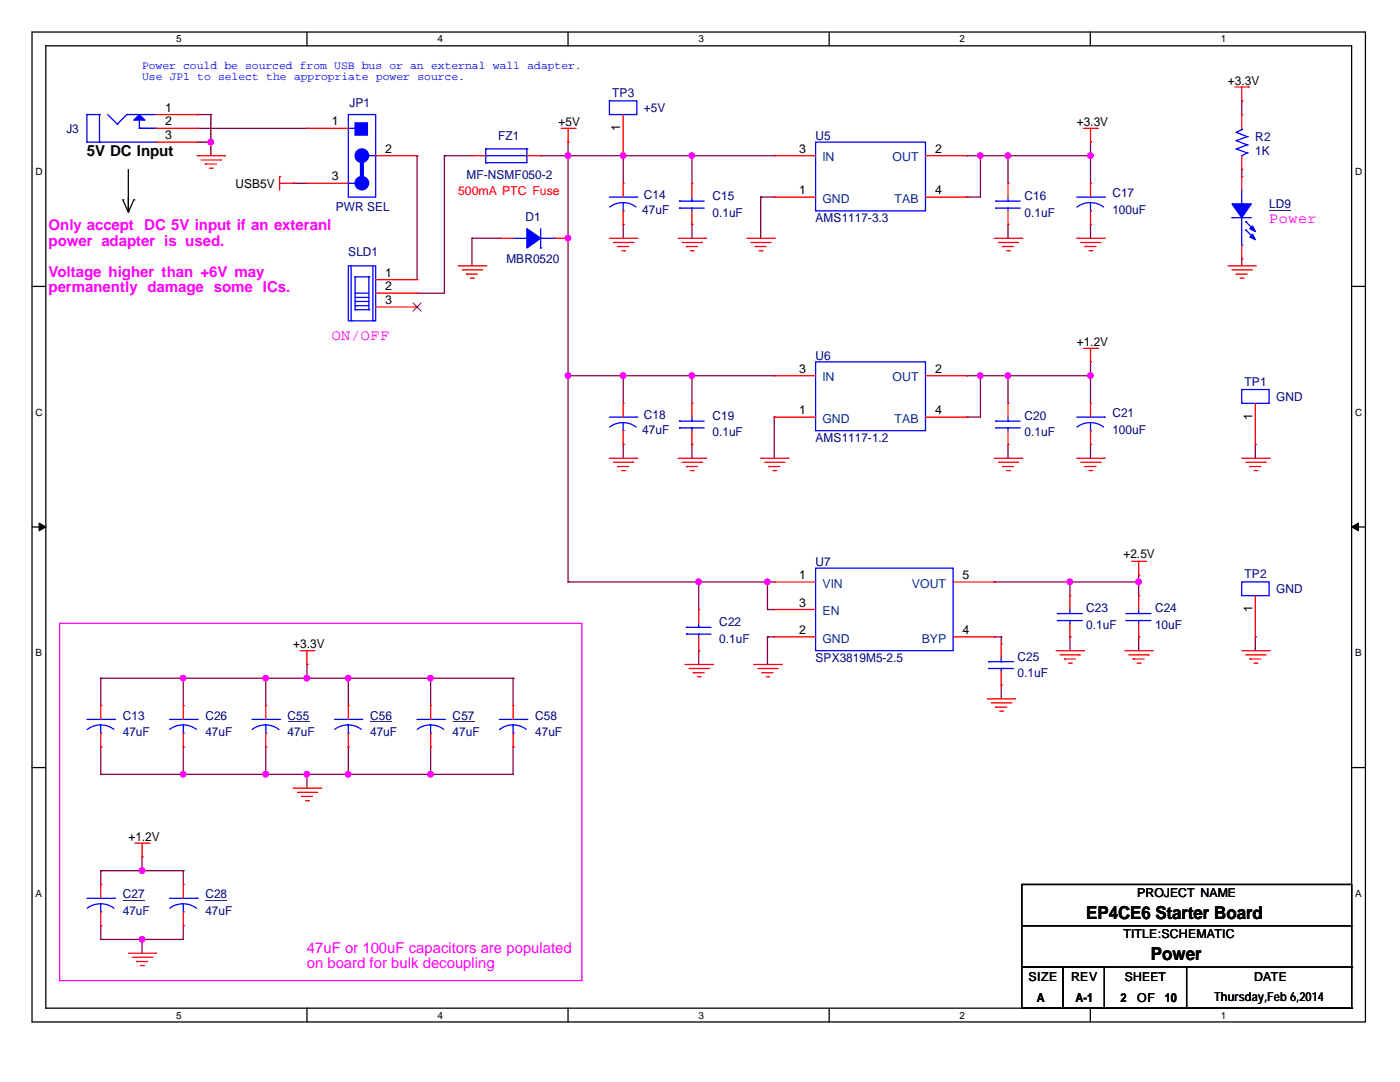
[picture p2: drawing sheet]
<svg xmlns="http://www.w3.org/2000/svg" width="279mm" height="216mm" viewBox="0 0 279 216" stroke-linecap="round" stroke-linejoin="round" font-family="sans-serif">
<path d="M6.4 6.4h266.1v197.5h-266.1zM9.1 9.1h260.6v192.1h-260.6z" fill="none" stroke="#000" stroke-width=".25"/>
<g fill="#fff">
<path d="M35.2 6.6h1.1v2.3h-1.1z"/>
<path d="M35.2 201.4h1.1v2.3h-1.1z"/>
</g>
<path d="M61.3 6.4v2.7M61.3 201.2v2.7" fill="none" stroke="#000" stroke-width=".25"/>
<g fill="#fff">
<path d="M87.3 6.6h1.1v2.3h-1.1z"/>
<path d="M87.3 201.4h1.1v2.3h-1.1z"/>
</g>
<path d="M113.4 6.4v2.7M113.4 201.2v2.7" fill="none" stroke="#000" stroke-width=".25"/>
<g fill="#fff">
<path d="M139.4 6.6h1.1v2.3h-1.1z"/>
<path d="M139.4 201.4h1.1v2.3h-1.1z"/>
</g>
<path d="M165.5 6.4v2.7M165.5 201.2v2.7" fill="none" stroke="#000" stroke-width=".25"/>
<g fill="#fff">
<path d="M191.5 6.6h1.1v2.3h-1.1z"/>
<path d="M191.5 201.4h1.1v2.3h-1.1z"/>
</g>
<path d="M217.6 6.4v2.7M217.6 201.2v2.7" fill="none" stroke="#000" stroke-width=".25"/>
<g fill="#fff">
<path d="M243.6 6.6h1.1v2.3h-1.1z"/>
<path d="M243.6 201.4h1.1v2.3h-1.1z"/>
<path d="M7.1 33.1h1.4v2.2h-1.4z"/>
<path d="M270.5 33.1h1.4v2.2h-1.4z"/>
<path d="M7.1 81.1h1.4v2.3h-1.4z"/>
<path d="M270.5 81.1h1.4v2.3h-1.4z"/>
</g>
<path d="M6.4 57.2h2.7M269.7 57.2h2.8" fill="none" stroke="#000" stroke-width=".25"/>
<g fill="#fff">
<path d="M7.1 129.1h1.3v2.3h-1.3z"/>
<path d="M270.5 129.1h1.3v2.3h-1.3z"/>
</g>
<path d="M6.4 105.2h2.7M269.7 105.2h2.8" fill="none" stroke="#000" stroke-width=".25"/>
<g fill="#000" stroke="#000" stroke-width=".2">
<path d="M7.8 104.4l1.3 .8-1.3 .7z" fill-rule="evenodd"/>
<path d="M269.7 105.2l1.4-.8v1.5z" fill-rule="evenodd"/>
</g>
<g fill="#fff">
<path d="M7.1 177.1h1.3v2.3h-1.3z"/>
<path d="M270.5 177.1h1.3v2.3h-1.3z"/>
</g>
<g fill="none" stroke="#000" stroke-width=".25">
<path d="M24.5 39.9h.1M24.5 39.9l1.1 2.4 1.1-2.4M25.6 33.8v8.3M26.7 39.9h.1M25.6 42.1h.1M6.4 153.2h2.7M269.7 153.2h2.8M203.9 176.5h65.8v8.2h-65.8zM203.9 184.7h65.8v8.3h-65.8zM203.9 193h8.2v8.2h-8.2zM212.1 193h8.3v8.2h-8.3zM236.8 193h.1"/>
<path d="M236.8 193v8.2M269.7 193h.1M269.7 193v8.2M220.4 201.2h49.3M269.7 201.2h.1"/>
</g>
<path d="M11.9 124.4h104.2v71.3h-104.2z" fill="none" stroke="#f0f" stroke-width=".25"/>
<g fill="none" stroke="#800040" stroke-width=".25">
<path d="M39.3 28.4h.1M39.3 22.9h.1M39.3 28.4h2.8M39.3 22.9h2.8M39.3 25.6h22M42.1 28.4h.1M42.1 22.9h.1M42.1 22.9v8.2M58.5 36.6h.1M58.5 36.6h2.8M61.3 25.6h.1M83.2 31.1h.1"/>
<path d="M83.2 31.1v24.7M88.7 31.1h.1M88.7 31.1h5.5M88.7 31.1v27.4h-5.5M107.9 31.1h.1M107.9 31.1h46.6M113.4 28.4h.1M113.4 31.1h.1M113.4 28.4v87.7M124.4 31.1h.1M124.4 31.1v5.5M138.1 31.1h.1"/>
<path d="M138.1 31.1v5.5M151.8 39.3h.1M151.8 39.3h2.7M151.8 39.3v8.2M193 39.3h.1M193 31.1h.1M193 31.1h24.6M195.7 31.1h.1M195.7 31.1v8.2h-2.7M201.2 31.1h.1M201.2 31.1v5.5M217.6 31.1h.1"/>
<path d="M217.6 28.4h.1M217.6 28.4v8.2M247.8 20.1h.1M247.8 33.8h.1M247.8 20.1v2.8M247.8 33.8v1.4M83.2 58.5h.1M94.2 47.5h.1M94.2 47.5v5.5M94.2 47.5h5.5M99.7 47.5h.1M113.4 47.5h.1"/>
<path d="M124.4 44.8h.1M124.4 44.8v2.7M138.1 44.8h.1M138.1 44.8v2.7M201.2 44.8h.1M201.2 44.8v2.7M217.6 44.8h.1M217.6 44.8v2.7M247.8 51.6h.1M247.8 51.6v1.4M113.4 75h.1M113.4 75h41.1"/>
<path d="M124.4 75h.1M124.4 75v5.5M138.1 75h.1M138.1 75v5.5M193 75h.1M193 75h24.6M195.7 75h.1M195.7 75v8.2h-2.7M201.2 75h.1M201.2 75v5.5M217.6 75h.1M217.6 72.2h.1"/>
<path d="M217.6 72.2v8.3M124.4 88.7h.1M124.4 88.7v2.7M138.1 88.7h.1M138.1 88.7v2.7M154.5 83.2h.1M154.5 83.2v8.2M193 83.2h.1M201.2 88.7h.1M201.2 88.7v2.7M217.6 88.7h.1M217.6 88.7v2.7"/>
<path d="M250.5 88.7h.1M250.5 88.7v2.7M113.4 116.1h.1M113.4 116.1h41.1M139.4 116.1h.1M139.4 116.1v5.5M153.2 116.1h.1M153.2 116.1v5.5M198.4 116.1h.1M198.4 116.1h28.8M213.5 116.1h.1M213.5 116.1v2.8"/>
<path d="M227.2 114.8h.1M227.2 116.1h.1M227.2 114.8v4.1M20.1 135.3h.1M20.1 135.3v5.5M20.1 135.3h82.3M36.6 135.3h.1M36.6 135.3v5.5M53 135.3h.1M53 135.3v5.5M61.3 135.3h.1M61.3 132.6h.1"/>
<path d="M61.3 132.6v2.7M69.5 135.3h.1M69.5 135.3v5.5M85.9 135.3h.1M85.9 135.3v5.5M102.4 135.3h.1M102.4 135.3v5.5M139.4 129.8h.1M139.4 129.8v2.8M153.2 127.1h.1M153.2 121.6h.1M153.2 127.1v5.5"/>
<path d="M153.2 121.6h1.3M153.2 127.1h1.3M198.4 127.1h.1M198.4 127.1h1.4M199.8 136.7h.1M199.8 127.1h.1M199.8 127.1v1.4M199.8 136.7v2.7M213.5 127.1h.1M213.5 127.1v2.7M227.2 127.1h.1M227.2 127.1v2.7"/>
<path d="M250.5 127.1h.1M250.5 127.1v2.7M20.1 149.1h.1M20.1 154.5h.1M20.1 149.1v5.4M36.6 149.1h.1M36.6 154.5h.1M36.6 149.1v5.4M53 149.1h.1M53 154.5h.1M53 149.1v5.4M61.3 154.5h.1"/>
<path d="M61.3 154.5v2.8M69.5 149.1h.1M69.5 154.5h.1M69.5 149.1v5.4M85.9 149.1h.1M85.9 154.5h.1M85.9 149.1v5.4M102.4 149.1h.1M102.4 149.1v5.4h-82.3M20.1 173.7h.1M20.1 173.7v2.8M20.1 173.7h16.5"/>
<path d="M28.4 171h.1M28.4 173.7h.1M28.4 171v2.7M36.6 173.7h.1M36.6 173.7v2.8M20.1 184.7h.1M20.1 187.5h.1M20.1 184.7v2.8M28.4 187.5h.1M28.4 187.5v2.7M36.6 184.7h.1M36.6 184.7v2.8h-16.5"/>
</g>
<g fill="#f0f" stroke="#f0f" stroke-width=".25">
<circle cx="42.1" cy="28.3" r=".54"/>
<circle cx="195.6" cy="31" r=".54"/>
<circle cx="138.1" cy="74.9" r=".54"/>
<circle cx="195.6" cy="74.9" r=".54"/>
<circle cx="124.3" cy="74.9" r=".54"/>
<circle cx="201.1" cy="74.9" r=".54"/>
<circle cx="217.6" cy="74.9" r=".54"/>
<circle cx="138.1" cy="31" r=".54"/>
<circle cx="201.1" cy="31" r=".54"/>
<circle cx="217.6" cy="31" r=".54"/>
<circle cx="124.3" cy="31" r=".54"/>
<circle cx="113.3" cy="31" r=".54"/>
<circle cx="153.1" cy="116.1" r=".54"/>
<circle cx="139.4" cy="116.1" r=".54"/>
<circle cx="213.5" cy="116.1" r=".54"/>
<circle cx="227.2" cy="116.1" r=".54"/>
<circle cx="113.3" cy="74.9" r=".54"/>
<circle cx="28.3" cy="173.7" r=".54"/>
<circle cx="113.3" cy="47.5" r=".54"/>
<circle cx="53" cy="135.3" r=".54"/>
<circle cx="36.5" cy="135.3" r=".54"/>
<circle cx="53" cy="154.5" r=".54"/>
<circle cx="36.5" cy="154.5" r=".54"/>
<circle cx="61.2" cy="154.5" r=".54"/>
<circle cx="61.2" cy="135.3" r=".54"/>
<circle cx="85.9" cy="154.5" r=".54"/>
<circle cx="69.5" cy="154.5" r=".54"/>
<circle cx="85.9" cy="135.3" r=".54"/>
<circle cx="69.5" cy="135.3" r=".54"/>
<circle cx="28.3" cy="187.4" r=".54"/>
</g>
<g fill="none" stroke="#f00" stroke-width=".25">
<path d="M246.4 17.4h2.8M247.8 17.4v2.7M249.2 17.4h.1M31.1 25.6h8.2M31.1 28.4h8.2M31.1 22.9h8.2M39.3 28.4h.1M39.3 22.9h.1M39.3 25.6h.1M39.3 31.1h5.5M40.1 31.9h3.9M41 32.7h.1"/>
<path d="M41 32.7h2.2M41.8 33.6h.5M42.3 33.6h.1M44 31.9h.1M44.8 31.1h.1M55.8 35.2h.1M55.8 36.6h2.7M55.8 35.2v2.7M58.5 36.6h.1M94.2 31.1h.1M94.2 31.1h2.7M105.2 31.1h2.7"/>
<path d="M107.9 31.1h.1M112 25.6h2.8M113.4 28.4h.1M113.4 25.6v2.8M114.8 25.6h.1M124.4 31.1h.1M124.4 36.6h.1M124.4 22.9v8.2M124.4 36.6v2.7M154.5 31.1h.1M154.5 39.3h.1M154.5 31.1h8.3"/>
<path d="M154.5 39.3h8.3M184.7 31.1h8.3M184.7 39.3h8.3M193 31.1h.1M193 39.3h.1M216.2 25.6h2.8M217.6 28.4h.1M217.6 36.6h.1M217.6 25.6v2.8M217.6 36.6v2.7M219 25.6h.1M247.8 20.1h.1"/>
<path d="M247.8 35.2h.1M247.8 35.2v2.7M75 55.8h8.2M75 58.5h8.2M83.2 55.8h.1M83.2 58.5h.1M91.4 53h5.5M92.2 53.8h3.9M93.1 54.7h.1M93.1 54.7h2.2M93.9 55.5h.5M94.4 55.5h.1"/>
<path d="M96.1 53.8h.1M96.9 53h.1M99.7 47.5h.1M99.7 47.5h2.7M110.7 47.5h2.7M113.4 47.5h.1M121.6 47.5h5.5M122.4 48.4h3.9M123.3 49.2h.1M123.3 49.2h2.2M124.1 50h.5M124.4 44.8h.1"/>
<path d="M124.4 42.1v2.7M124.6 50h.1M126.3 48.4h.1M127.1 47.5h.1M135.3 47.5h5.5M136.1 48.4h3.9M137 49.2h.1M137 49.2h2.2M137.8 50h.5M138.3 50h.1M140 48.4h.1M140.8 47.5h.1"/>
<path d="M149.1 47.5h5.4M149.9 48.4h3.8M150.7 49.2h.1M150.7 49.2h2.2M151.5 50h.6M152.1 50h.1M153.7 48.4h.1M154.5 47.5h.1M198.4 47.5h5.5M199.3 48.4h3.8M200.1 49.2h.1M200.1 49.2h2.2"/>
<path d="M200.9 50h.5M201.4 50h.1M203.1 48.4h.1M203.9 47.5h.1M214.9 47.5h5.5M215.7 48.4h3.8M216.5 49.2h.1M216.5 49.2h2.2M217.3 50h.6M217.6 44.8h.1M217.6 42.1v2.7M217.9 50h.1"/>
<path d="M219.5 48.4h.1M220.4 47.5h.1M245.1 53h5.4M245.9 53.8h3.8M246.7 54.7h.1M246.7 54.7h2.2M247.5 55.5h.6M247.8 51.6h.1M247.8 48.9v2.7M248.1 55.5h.1M249.7 53.8h.1M250.5 53h.1"/>
<path d="M75 61.3h8.2M83.2 61.3h.1M154.5 75h.1M154.5 75h8.3M184.7 75h8.3M193 75h.1M216.2 69.5h2.8M217.6 72.2h.1M217.6 69.5v2.7M219 69.5h.1M121.6 91.4h5.5M122.4 92.2h3.9"/>
<path d="M123.3 93.1h.1M123.3 93.1h2.2M124.1 93.9h.5M124.4 80.5h.1M124.4 88.7h.1M124.4 80.5v2.7M124.4 85.9v2.8M124.6 93.9h.1M126.3 92.2h.1M127.1 91.4h.1M135.3 91.4h5.5M136.1 92.2h3.9"/>
<path d="M137 93.1h.1M137 93.1h2.2M137.8 93.9h.5M138.1 88.7h.1M138.1 80.5h.1M138.1 80.5v2.7M138.1 85.9v2.8M138.3 93.9h.1M140 92.2h.1M140.8 91.4h.1M151.8 91.4h5.5M152.6 92.2h3.9"/>
<path d="M153.4 93.1h.1M153.4 93.1h2.2M154.3 93.9h.5M154.5 83.2h.1M154.5 83.2h8.3M154.8 93.9h.1M156.5 92.2h.1M157.3 91.4h.1M184.7 83.2h8.3M193 83.2h.1M198.4 91.4h5.5M199.3 92.2h3.8"/>
<path d="M200.1 93.1h.1M200.1 93.1h2.2M200.9 93.9h.5M201.2 88.7h.1M201.2 80.5h.1M201.2 80.5v2.7M201.2 85.9v2.8M201.4 93.9h.1M203.1 92.2h.1M203.9 91.4h.1M214.9 91.4h5.5M215.7 92.2h3.8"/>
<path d="M216.5 93.1h.1M216.5 93.1h2.2M217.3 93.9h.6M217.6 80.5h.1M217.6 88.7h.1M217.6 80.5v2.7M217.6 85.9v2.8M217.9 93.9h.1M219.5 92.2h.1M220.4 91.4h.1M247.8 91.4h5.5M248.6 92.2h3.9"/>
<path d="M249.4 93.1h.1M249.4 93.1h2.2M250.3 93.9h.5M250.8 93.9h.1M252.5 92.2h.1M253.3 91.4h.1M154.5 116.1h.1M154.5 116.1h8.3M190.2 116.1h8.2M198.4 116.1h.1M213.5 118.9h.1M213.5 118.9v2.7"/>
<path d="M225.8 112h2.8M227.2 114.8h.1M227.2 118.9h.1M227.2 112v2.8M227.2 118.9v2.7M228.6 112h.1M59.9 129.8h2.8M61.3 132.6h.1M61.3 129.8v2.8M62.7 129.8h.1M136.7 132.6h5.5M137.5 133.4h3.9"/>
<path d="M138.3 134.2h.1M138.3 134.2h2.2M139.2 135h.5M139.4 129.8h.1M139.4 121.6h.1M139.4 121.6v2.8M139.4 127.1v2.7M139.7 135h.1M141.4 133.4h.1M142.2 132.6h.1M150.4 132.6h5.5M151.3 133.4h3.8"/>
<path d="M152.1 134.2h.1M152.1 134.2h2.2M152.9 135h.5M153.4 135h.1M154.5 127.1h.1M154.5 121.6h.1M154.5 127.1h8.3M154.5 121.6h8.3M155.1 133.4h.1M155.9 132.6h.1M190.2 127.1h8.2M197.1 139.4h5.4"/>
<path d="M198.4 127.1h.1M199.8 136.7h.1M199.8 128.5h.1M199.8 128.5v2.7M199.8 133.9v2.8M202.5 139.4h.1M210.8 129.8h5.4M211.6 130.7h3.8M212.4 131.5h.1M212.4 131.5h2.2M213.2 132.3h.6M213.5 127.1h.1"/>
<path d="M213.5 124.4v2.7M213.8 132.3h.1M215.4 130.7h.1M216.2 129.8h.1M224.5 129.8h5.5M225.3 130.7h3.9M226.1 131.5h.1M226.1 131.5h2.2M226.9 132.3h.6M227.2 127.1h.1M227.2 124.4v2.7M227.5 132.3h.1"/>
<path d="M229.2 130.7h.1M230 129.8h.1M247.8 129.8h5.5M248.6 130.7h3.9M249.4 131.5h.1M249.4 131.5h2.2M250.3 132.3h.5M250.8 132.3h.1M252.5 130.7h.1M253.3 129.8h.1M20.1 140.8h.1M20.1 149.1h.1"/>
<path d="M20.1 140.8v2.8M20.1 146.3v2.8M36.6 140.8h.1M36.6 149.1h.1M36.6 140.8v2.8M36.6 146.3v2.8M53 140.8h.1M53 149.1h.1M53 140.8v2.8M53 146.3v2.8M58.5 157.3h5.5M59.4 158.1h3.8"/>
<path d="M60.2 158.9h.1M60.2 158.9h2.2M61 159.8h.6M61.6 159.8h.1M63.2 158.1h.1M64 157.3h.1M69.5 140.8h.1M69.5 149.1h.1M69.5 140.8v2.8M69.5 146.3v2.8M85.9 140.8h.1M85.9 149.1h.1"/>
<path d="M85.9 140.8v2.8M85.9 146.3v2.8M102.4 140.8h.1M102.4 149.1h.1M102.4 140.8v2.8M102.4 146.3v2.8M197.9 140.3h3.8M198.7 141.1h.1M198.7 141.1h2.2M199.5 141.9h.6M200.1 141.9h.1M201.7 140.3h.1"/>
<path d="M20.1 176.5h.1M20.1 176.5v2.7M27 168.2h2.7M28.4 171h.1M28.4 168.2v2.8M29.7 168.2h.1M36.6 176.5h.1M36.6 176.5v2.7M20.1 184.7h.1M20.1 181.9v2.8M25.6 190.2h5.5M26.4 191h3.9"/>
<path d="M27.3 191.9h.1M27.3 191.9h2.2M28.1 192.7h.5M28.6 192.7h.1M30.3 191h.1M31.1 190.2h.1M36.6 184.7h.1M36.6 181.9v2.8"/>
</g>
<g fill="none" stroke="#00f" stroke-width=".25">
<path d="M17.4 28.4h.1M17.4 22.9h.1M17.4 22.9h2.5M17.4 28.4h13.7M17.4 22.9v5.5M19.9 22.9h.1M19.9 28.4h.1M19.9 22.9v5.5M21.5 22.9l1.9 1.9M23.4 24.8h.1M25.3 22.9h.1M25.3 22.9h5.8"/>
<path d="M25.3 22.9l-1.9 1.9M27.8 25.6h.1M27.8 25.6h3.3M27.8 24v1.6M31.1 22.9h.1M31.1 25.6h.1M31.1 28.4h.1M69.5 22.9h5.5v16.4h-5.5zM69.5 36.6h.1M69.5 25.6h2.7M69.5 36.6h2.7M72.2 25.6h.1"/>
<path d="M72.2 31.1h2.8M75 31.1h.1M96.9 31.1h.1M96.9 32.5h.1M96.9 29.7h.1M96.9 31.1h8.3M96.9 29.7v2.8M96.9 29.7h8.3M105.2 29.7h.1M105.2 29.7v2.8h-8.3M121.6 20.1h5.5v2.8h-5.5zM121.6 39.3h5.5"/>
<path d="M127.1 39.3h.1M162.8 28.4h21.9v13.7h-21.9zM214.9 39.3h5.5M220.4 39.3h.1M247.8 37.9v2.8M69.5 53h5.5v11h-5.5zM70.1 53v11M70.9 55.2h.1M70.9 58.5h.1M70.9 59.4h.1M70.9 55.2v6.6M70.9 55.2h2.7"/>
<path d="M70.9 58.5h2.7M70.9 59.4h2.7M73.6 55.2h.1M73.6 55.2v6.6M74.4 53v11M102.4 47.5h2.8M105.2 47.5h.1M107.9 49.5h.1M107.9 45.6v3.9M107.9 47.5h2.8M110.7 47.5h.1M121.7 41.3l1.2-.6 1.4-.3 1.4 .3 1.3 .6"/>
<path d="M124.4 42.1h.1M124.4 40.4v1.7M214.9 41.3l1.3-.6 1.4-.3 1.4 .3 1.3 .6M217.6 42.1h.1M217.6 40.4v1.7M245.9 43.4h.1M245.9 43.4h3.8M247.8 40.7h.1M247.8 48.9h.1M247.8 43.4v5.5M248.6 44.2h.1M248.6 45.9h.1"/>
<path d="M248.6 44.2l1.7 1.7M248.6 45.9l1.7 1.6M70.1 64h.1M70.9 61.8h.1M70.9 61h.1M70.9 60.2h.1M70.9 61.8h2.7M70.9 61h2.7M70.9 60.2h2.7M73.6 61.8h.1M74.4 64h.1M162.8 72.2h21.9v13.7h-21.9z"/>
<path d="M121.6 83.2h5.5M121.7 85.2l1.2-.6 1.4-.3 1.4 .3 1.3 .6M124.4 85.9h.1M124.4 84.3v1.6M127.1 83.2h.1M135.6 84h.1M135.6 85.4h.1M135.6 84h4.9M135.6 85.4h4.9M138.1 85.4h.1M138.1 84h.1M138.1 83.2v.8"/>
<path d="M138.1 85.4v.5M198.7 84h.1M198.7 85.4h.1M198.7 84h4.9M198.7 85.4h4.9M201.2 85.4h.1M201.2 84h.1M201.2 83.2v.8M201.2 85.4v.5M214.9 83.2h5.5M214.9 85.2l1.3-.6 1.4-.3 1.4 .3 1.3 .6M217.6 85.9h.1"/>
<path d="M217.6 84.3v1.6M220.4 83.2h.1M162.8 113.4h27.4v16.4h-27.4zM137 125.2h.1M137 126.5h.1M137 125.2h4.9M137 126.5h4.9M139.4 126.5h.1M139.4 125.2h.1M139.4 124.4v.8M139.4 126.5v.6M197.3 132h.1"/>
<path d="M197.3 133.4h.1M197.3 132h5M197.3 133.4h5M199.8 133.4h.1M199.8 132h.1M199.8 131.2v.8M199.8 133.4v.5M211 122.4h.1M211 123.8h.1M211 122.4h5M211 123.8h5M213.5 123.8h.1"/>
<path d="M213.5 122.4h.1M213.5 121.6v.8M213.5 123.8v.6M224.7 122.4h.1M224.7 123.8h.1M224.7 122.4h5M224.7 123.8h5M227.2 123.8h.1M227.2 122.4h.1M227.2 121.6v.8M227.2 123.8v.6M17.4 143.6h5.5"/>
<path d="M20.1 146.3h.1M20.1 144.7v1.6M22.7 145.5l-1.2-.6-1.5-.2-1.3 .2-1.3 .7M22.9 143.6h.1M33.8 143.6h5.5M33.9 145.5a4.4 4.4 0 0 1 5.3 0M36.6 146.3h.1M36.6 144.7v1.6M39.3 143.6h.1M50.3 143.6h5.5M50.3 145.5l1.3-.6 1.4-.2 1.4 .2 1.3 .7M53 146.3h.1"/>
<path d="M53 144.7v1.6M55.8 143.6h.1M66.8 143.6h5.4M66.8 145.5l1.3-.6 1.4-.2 1.4 .2 1.2 .6M69.5 146.3h.1M69.5 144.7v1.6M72.2 143.6h.1M83.2 143.6h5.5M85.9 144.7l1.4 .2 1.3 .6M85.9 144.7l-1.4 .2-1.2 .6M85.9 146.3h.1M85.9 144.7v1.6"/>
<path d="M88.7 143.6h.1M99.7 143.6h5.5M102.4 144.7l1.4 .2 1.2 .6M102.4 144.7l-1.5 .2-1.2 .7M102.4 146.3h.1M102.4 144.7v1.6M105.2 143.6h.1M17.4 179.2h5.5M22.9 179.2h.1M33.8 179.2h5.5M39.3 179.2h.1M17.4 181.2l1.3-.6 1.4-.3 1.4 .3 1.2 .6"/>
<path d="M20.1 181.9h.1M20.1 180.3v1.6M33.9 181.2a4.4 4.4 0 0 1 5.3 0M36.6 181.9h.1M36.6 180.3v1.6"/>
</g>
<g fill="#00f" stroke="#00f" stroke-width=".25">
<path d="M245.9 40.7h3.8l-1.9 2.7z" fill-rule="evenodd"/>
<path d="M250 46.7l.5 1.1-1.1-.5z" fill-rule="evenodd"/>
<path d="M250 45.1l.5 1.1-1.1-.6z" fill-rule="evenodd"/>
<path d="M105.2 45.6l2.7 1.9-2.7 2z" fill-rule="evenodd"/>
<path d="M26.7 24l1.1-1.1 1.1 1.1z" fill-rule="evenodd"/>
<path d="M70.9 24.5h2.4v2.5h-2.4z" fill-rule="evenodd"/>
<path d="M71.4 30.3h1.7v1.6h-1.7z" fill-rule="evenodd"/>
<path d="M71.4 35.8h1.7v1.6h-1.7z" fill-rule="evenodd"/>
</g>
<path d="M253.3 41.9h4.3M57.4 143.9h4.4M73.9 143.9h4.3M90.3 143.9h4.4M24.5 179.6h4.4M41 179.6h4.3" fill="none" stroke="#000080" stroke-width=".2"/>
<path d="M82.4 60.5l1.7 1.6M84 60.5l-1.6 1.6" fill="none" stroke="#804000" stroke-width=".2"/>
<path d="M72.2 31.1v5.5" fill="none" stroke="#00f" stroke-width=".8"/>
<circle cx="72.2" cy="36.6" r=".4" fill="#00f"/>
<g fill="#00f" stroke="#00f" stroke-width=".25">
<circle cx="72.2" cy="31.1" r="1.35"/>
<circle cx="72.2" cy="36.6" r="1.34"/>
</g>
<g fill="none" stroke="#f00" stroke-width=".25">
<path d="M61.3 25.6h.1M61.3 36.6h.1M61.3 25.6h8.2M61.3 36.6h8.2M75 31.1h8.2M83.2 31.1h.1M138.1 36.6h.1M138.1 36.6v2.7M201.2 36.6h.1M201.2 36.6v2.7M247.8 33.8h.1M247.8 22.9h.1"/>
<path d="M247.8 22.9v2.7M247.8 31.1v2.7M138.1 44.8h.1M138.1 42.1v2.7M201.2 44.8h.1M201.2 42.1v2.7M250.5 88.7h.1M250.5 80.5v8.2M250.5 118.9v8.2M250.5 127.1h.1"/>
</g>
<g fill="none" stroke="#00f" stroke-width=".25">
<path d="M138.1 39.3v.8M201.2 39.3v.8M246.7 26.4h.1M246.7 28.1h.1M246.7 29.7h.1M246.7 26.4l2.2 .9M246.7 28.1l2.2 .8M246.7 29.7l2.2 .8M247.8 31.1h.1M247.8 25.9h.1M247.8 25.9l-1.1 .5M247.8 25.6v.3"/>
<path d="M248.9 27.3h.1M248.9 28.9h.1M248.9 30.5h.1M248.9 27.3l-2.2 .8M248.9 28.9l-2.2 .8M248.9 30.5l-1.1 .6M135.6 40.1h.1M135.6 41.5h.1M135.6 40.1h4.9M135.6 41.5h4.9M138.1 41.5h.1M138.1 40.1h.1"/>
<path d="M138.1 41.5v.6M198.7 40.1h.1M198.7 41.5h.1M198.7 40.1h4.9M198.7 41.5h4.9M201.2 41.5h.1M201.2 40.1h.1M201.2 41.5v.6M247.8 77.7h5.5v2.8h-5.5zM247.8 116.1h5.5v2.8h-5.5z"/>
</g>
<g fill="#f0f" stroke="#f0f" stroke-width=".25">
<circle cx="42.1" cy="28.3" r=".54"/>
<circle cx="195.6" cy="31" r=".54"/>
<circle cx="138.1" cy="74.9" r=".54"/>
<circle cx="195.6" cy="74.9" r=".54"/>
<circle cx="124.3" cy="74.9" r=".54"/>
<circle cx="201.1" cy="74.9" r=".54"/>
<circle cx="217.6" cy="74.9" r=".54"/>
<circle cx="138.1" cy="31" r=".54"/>
<circle cx="201.1" cy="31" r=".54"/>
<circle cx="217.6" cy="31" r=".54"/>
<circle cx="124.3" cy="31" r=".54"/>
<circle cx="113.3" cy="31" r=".54"/>
<circle cx="153.1" cy="116.1" r=".54"/>
<circle cx="139.4" cy="116.1" r=".54"/>
<circle cx="213.5" cy="116.1" r=".54"/>
<circle cx="227.2" cy="116.1" r=".54"/>
<circle cx="113.3" cy="74.9" r=".54"/>
<circle cx="28.3" cy="173.7" r=".54"/>
<circle cx="113.3" cy="47.5" r=".54"/>
<circle cx="53" cy="135.3" r=".54"/>
<circle cx="36.5" cy="135.3" r=".54"/>
<circle cx="53" cy="154.5" r=".54"/>
<circle cx="36.5" cy="154.5" r=".54"/>
<circle cx="61.2" cy="154.5" r=".54"/>
<circle cx="61.2" cy="135.3" r=".54"/>
<circle cx="85.9" cy="154.5" r=".54"/>
<circle cx="69.5" cy="154.5" r=".54"/>
<circle cx="85.9" cy="135.3" r=".54"/>
<circle cx="69.5" cy="135.3" r=".54"/>
<circle cx="28.3" cy="187.4" r=".54"/>
</g>
<g font-size="3.6">
<text x="216.8" y="183.3">EP4CE6 Starter Board</text>
<text x="229.7" y="191.6">Power</text>
</g>
<text font-size="3" x="17.4" y="31.1">5V DC Input</text>
<g font-size="3" fill="#f0f">
<text x="9.7" y="45.9">Only accept DC 5V input if an exteranl</text>
<text x="253.3" y="44.5">Power</text>
<text x="9.7" y="49">power adapter is used.</text>
<text x="9.7" y="55.2">Voltage higher than +6V may</text>
<text x="9.7" y="58.3">permanently damage some ICs.</text>
<text x="66.2" y="67.8">ON/OFF</text>
<text x="61.3" y="190.1">47uF or 100uF capacitors are populated</text>
<text x="61.3" y="193.2">on board for bulk decoupling</text>
</g>
<g font-size="2.5">
<text x="245.1" y="16.9">+3.3V</text>
<text x="33" y="22.3">1</text>
<text x="33" y="27.8">3</text>
<text x="33" y="25">2</text>
<text x="66.3" y="25">1</text>
<text x="111.5" y="25.1">+5V</text>
<text x="123.8" y="26.2" transform="rotate(-90 123.8 26.2)">1</text>
<text x="214.9" y="25.1">+3.3V</text>
<text x="66.3" y="36">3</text>
<text x="76.9" y="30.5">2</text>
<text x="159.5" y="30.5">3</text>
<text x="186.6" y="30.5">2</text>
<text x="47" y="37.5">USB5V</text>
<text x="159.5" y="38.7">1</text>
<text x="186.6" y="38.7">4</text>
<text x="76.9" y="55.2">1</text>
<text x="76.9" y="57.9">2</text>
<text x="76.9" y="60.7">3</text>
<text x="214.9" y="69">+1.2V</text>
<text x="159.5" y="74.4">3</text>
<text x="186.6" y="74.4">2</text>
<text x="159.5" y="82.6">1</text>
<text x="186.6" y="82.6">4</text>
<text x="249.9" y="83.8" transform="rotate(-90 249.9 83.8)">1</text>
<text x="224.2" y="111.3">+2.5V</text>
<text x="159.5" y="115.5">1</text>
<text x="192.1" y="115.5">5</text>
<text x="159.5" y="121">3</text>
<text x="249.9" y="122.2" transform="rotate(-90 249.9 122.2)">1</text>
<text x="58.5" y="129.3">+3.3V</text>
<text x="159.5" y="126.5">2</text>
<text x="192.1" y="126.5">4</text>
<text x="25.6" y="167.8">+1.2V</text>
<text x="226.9" y="179">PROJECT NAME</text>
<text x="224.2" y="187.2">TITLE:SCHEMATIC</text>
<text x="205.3" y="195.7">SIZE</text>
<text x="213.8" y="195.7">REV</text>
<text x="250.3" y="195.7">DATE</text>
<text x="206.9" y="199.9">A</text>
<text x="214.6" y="199.9">A-1</text>
<text x="223.6" y="199.9">2</text>
<text x="226.9" y="199.9">OF</text>
<text x="232.5" y="199.9">10</text>
<text x="242.3" y="199.6">Thursday,Feb 6,2014</text>
</g>
<g font-size="2.5" fill="#000080">
<text x="69.8" y="21.3">JP1</text>
<text x="122.2" y="19.3">TP3</text>
<text x="128.5" y="22.4">+5V</text>
<text x="13.3" y="26.5">J3</text>
<text x="99.4" y="27.9">FZ1</text>
<text x="162.8" y="27.9">U5</text>
<text x="250.5" y="28.1">R2</text>
<text x="93.1" y="35.8">MF-NSMF050-2</text>
<text x="250.5" y="30.9">1K</text>
<text x="128.5" y="39.6">C14</text>
<text x="142.2" y="39.9">C15</text>
<text x="204.5" y="39.9">C16</text>
<text x="222" y="39.4">C17</text>
<text x="253.3" y="41.6">LD9</text>
<text x="67" y="42.1">PWR SEL</text>
<text x="104.9" y="44">D1</text>
<text x="128.2" y="42.7">47uF</text>
<text x="142.2" y="43.2">0.1uF</text>
<text x="162.8" y="44.3">AMS1117-3.3</text>
<text x="204.5" y="43.2">0.1uF</text>
<text x="222" y="42.7">100uF</text>
<text x="69.5" y="51.2">SLD1</text>
<text x="101" y="52.5">MBR0520</text>
<text x="162.8" y="71.8">U6</text>
<text x="248.4" y="77">TP1</text>
<text x="128.5" y="83.5">C18</text>
<text x="142.2" y="83.8">C19</text>
<text x="204.5" y="83.8">C20</text>
<text x="222" y="83.3">C21</text>
<text x="254.7" y="80">GND</text>
<text x="128.2" y="86.6">47uF</text>
<text x="142.2" y="87.1">0.1uF</text>
<text x="162.8" y="88.2">AMS1117-1.2</text>
<text x="204.5" y="87.1">0.1uF</text>
<text x="222" y="86.6">100uF</text>
<text x="162.8" y="112.9">U7</text>
<text x="248.4" y="115.4">TP2</text>
<text x="254.7" y="118.4">GND</text>
<text x="143.6" y="125">C22</text>
<text x="216.8" y="122.2">C23</text>
<text x="216.8" y="125.5">0.1uF</text>
<text x="230.5" y="122.2">C24</text>
<text x="230.5" y="125.5">10uF</text>
<text x="143.6" y="128.2">0.1uF</text>
<text x="203.1" y="131.8">C25</text>
<text x="162.8" y="132.1">SPX3819M5-2.5</text>
<text x="203.1" y="135.1">0.1uF</text>
<text x="24.5" y="143.6">C13</text>
<text x="41" y="143.6">C26</text>
<text x="57.4" y="143.6">C55</text>
<text x="73.9" y="143.6">C56</text>
<text x="90.3" y="143.6">C57</text>
<text x="106.8" y="143.6">C58</text>
<text x="24.5" y="146.9">47uF</text>
<text x="41" y="146.9">47uF</text>
<text x="57.4" y="146.9">47uF</text>
<text x="73.9" y="146.9">47uF</text>
<text x="90.3" y="146.9">47uF</text>
<text x="106.8" y="146.9">47uF</text>
<text x="24.5" y="179.3">C27</text>
<text x="41" y="179.3">C28</text>
<text x="24.5" y="182.6">47uF</text>
<text x="41" y="182.6">47uF</text>
</g>
<g font-size="2.5" fill="#004080">
<text x="164.1" y="32.2">IN</text>
<text x="178.1" y="32.2">OUT</text>
<text x="164.1" y="40.5">GND</text>
<text x="178.5" y="40.5">TAB</text>
<text x="164.1" y="76.1">IN</text>
<text x="178.1" y="76.1">OUT</text>
<text x="164.1" y="84.4">GND</text>
<text x="178.5" y="84.4">TAB</text>
<text x="164.1" y="117.3">VIN</text>
<text x="182" y="117.3">VOUT</text>
<text x="164.1" y="122.8">EN</text>
<text x="164.1" y="128.2">GND</text>
<text x="183.9" y="128.2">BYP</text>
</g>
<text font-size="2.5" fill="#f00" x="91.4" y="38.8">500mA PTC Fuse</text>
<text font-size="2.4" x="224.5" y="195.7">SHEET</text>
<g font-size="2.3" fill="#00f">
<text x="28.4" y="13.8">Power could be sourced from USB bus or an external wall adapter.</text>
<text x="28.4" y="16">Use JP1 to select the appropriate power source.</text>
</g>
<g font-size="2">
<text x="35.2" y="8.5">5</text>
<text x="87.3" y="8.5">4</text>
<text x="139.4" y="8.5">3</text>
<text x="191.5" y="8.5">2</text>
<text x="243.6" y="8.5">1</text>
<text x="7.1" y="34.9">D</text>
<text x="270.5" y="34.9">D</text>
<text x="7.1" y="82.9">C</text>
<text x="270.5" y="82.9">C</text>
<text x="7.1" y="130.9">B</text>
<text x="270.5" y="130.9">B</text>
<text x="7.1" y="178.9">A</text>
<text x="270.5" y="178.9">A</text>
<text x="35.2" y="203.2">5</text>
<text x="87.3" y="203.2">4</text>
<text x="139.4" y="203.2">3</text>
<text x="191.5" y="203.2">2</text>
<text x="243.6" y="203.2">1</text>
</g>
</svg>
